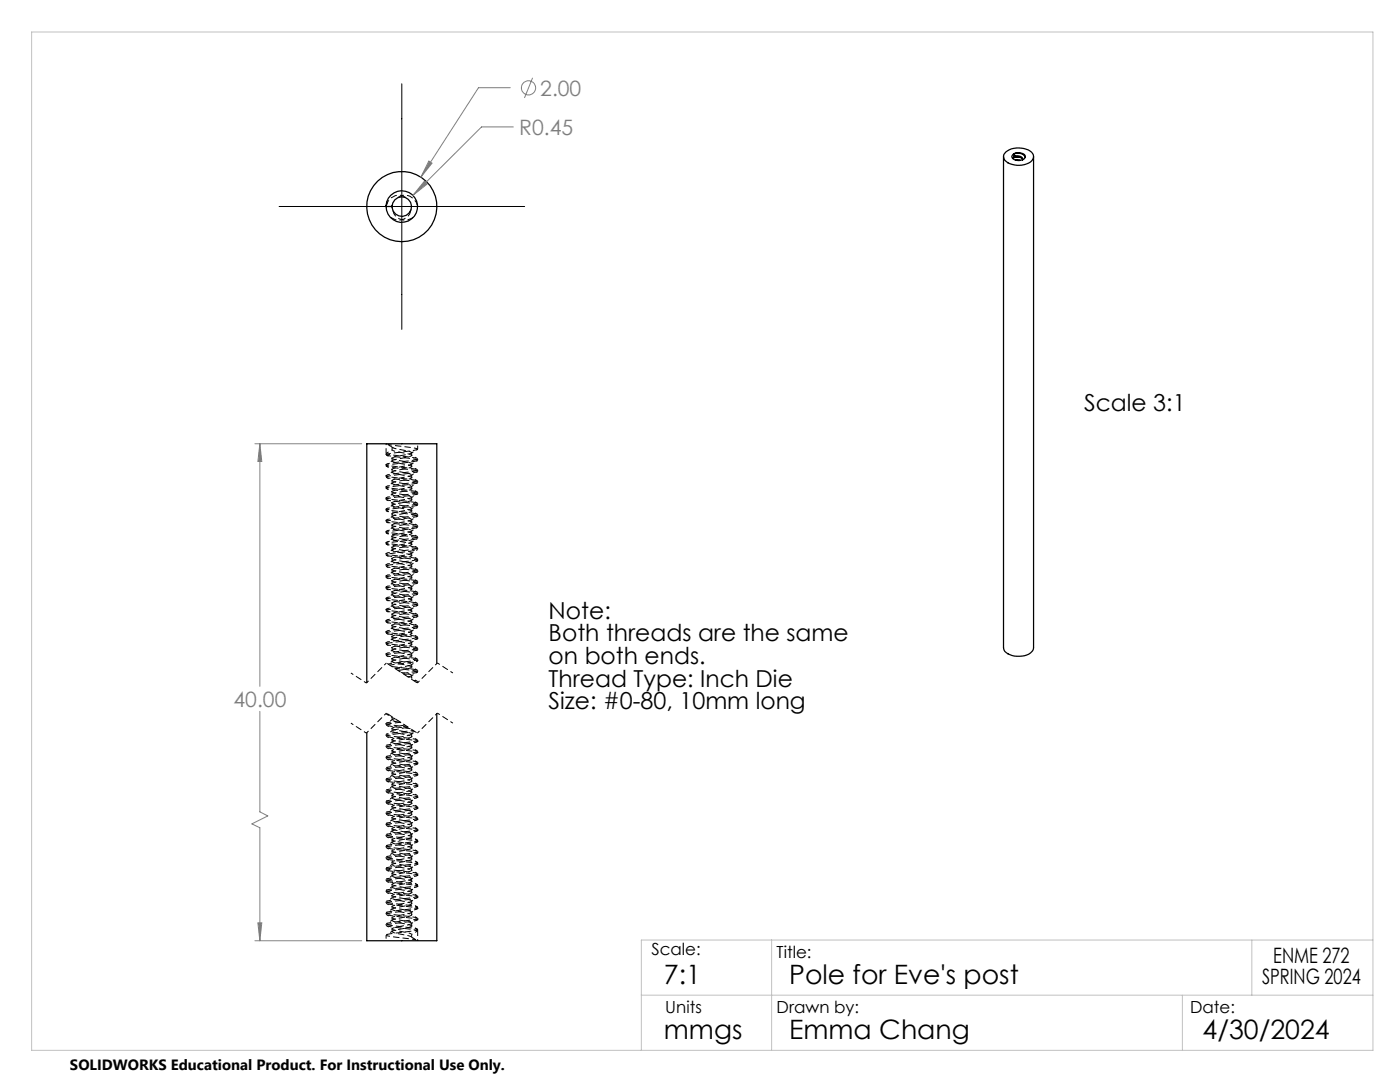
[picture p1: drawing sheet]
<svg xmlns="http://www.w3.org/2000/svg" width="279mm" height="216mm" viewBox="0 0 279 216" stroke-linecap="round" stroke-linejoin="round" font-family="sans-serif">
<g fill="none" stroke="#000" stroke-width=".25">
<path d="M200.3 31.3v97.9a2.21 2.21 0 0 0 2.2 1.7 3.4 3.4 0 0 0 3.7-1.4l.1-98.2M200.8 30.3a4.2 4.2 0 0 1 5.3 .4 1.44 1.44 0 0 1-1.2 2 4.3 4.3 0 0 1-4.3-.7l-.2-.3a1.12 1.12 0 0 1 .4-1.4zM202.1 30.9a1.84 1.84 0 0 1 2.5 .1 .76 .76 0 0 1-.8 1 1.36 1.36 0 0 1-1.9-.8zM202.3 30.7l.4 .5M202.3 30.7v.7h.4M202.4 30.7a1.71 1.71 0 0 1 2.2 .7M202.7 31.2l.6-.1a.73 .73 0 0 1 .8 .8 1.11 1.11 0 0 0-1.4-.5M202.7 31.2v.2M202.7 31.9l.9 .1M203.6 31.4a1.68 1.68 0 0 0-1.5 .2M78.3 41a1.94 1.94 0 0 0 2.6 2 1.94 1.94 0 0 0 .7-3.2 1.94 1.94 0 0 0-3.2 .7l-.2 .7h-1.2M87.2 132.4v-43.9h-14v47.7"/>
<path d="M87.2 142.4v45.3h-14v-41.5"/>
<circle cx="80.2" cy="41.2" r="3.1"/>
<circle cx="80.2" cy="41.2" r="7"/>
</g>
<g fill="none" stroke="#000" stroke-width=".2" stroke-dasharray="1.3 .6" stroke-dashoffset=".4" stroke-linecap="butt">
<path d="M77.1 90.5l1.1 .3 4.9 .6M77.1 95.2l1.1 .3 5 .7M77.2 99.7l6.1 1M77.2 90.8l6.1 1M82.1 99.8l-.4 .2-2.7 .6-.7 .2a7.8 7.8 0 0 0 3.1 .9l.7 .2M77.1 119.6l1.1 .3 5 .8M77.1 113l1 .3 5.1 .7M77.1 104.1l1 .3 5.1 .7M77.1 117.5l6.2 1M77.1 121.9l1 .2 5.1 .8M77.2 124.2l6.1 .9M78.3 125.3l.1 .1 .4 .2 2.7 .5 .6 .3a8.4 8.4 0 0 1-3.1 .8l-.5 .2"/>
<path d="M82.1 134.8l-.7 .3M77.2 144.3l2.4-.4M82.1 151l-.1-.2-.4-.2-2.7-.5-.6-.3a8.4 8.4 0 0 1 3.1-.8l.5-.2M83.2 156.5l-6.1-1M83.2 152l-6.1-.9M83.3 147.6l-6.2-1M78.3 176.5l.4-.3 2.7-.5 .7-.3a7.8 7.8 0 0 0-3.1-.8l-.7-.3M83.2 178.7l-5.2-.7-.9-.3M83.2 174.3l-6.1-1M83.2 169.8l-6.1-.9M83.2 165.4l-6.1-1M83.2 160.9l-6.1-.9"/>
<path d="M83.2 183.1l-5.2-.7-.9-.2M83.4 185.8l-1.2-.4-4.9-.6"/>
</g>
<g fill="none" stroke="#000" stroke-width=".2" stroke-dasharray="1.3 .6" stroke-linecap="butt">
<path d="M81 39.4a2.5 2.5 0 0 0-3.9 1.7M77.9 43.4a2.5 2.5 0 0 0 4.1-1.4M78.4 42a2.49 2.49 0 0 0 4.1 1.4M81.7 42.4l.3-.4M81.9 42l.2-.2M83.4 41.1a2.51 2.51 0 0 0-4-1.7M83.4 41.2l-.1-.5M77.1 99.4v.2M77.1 97.1v.3M77.1 94.9v.3M77.1 92.7v.3M77.1 90.5v.2"/>
<path d="M78.3 89.8v-.6M78.3 91.4v.6M78.3 93.7v.5M78.3 95.9v.5M78.3 98.1v.6M78.3 95.9l.1 .1M78.3 93.7l.1 .1M82 99.7h.2M82.2 93.1v-.6M82.2 95.3v-.5M82.2 97.5v-.5M82.2 99.8v-.6"/>
<path d="M82.2 90.9v-.6M83.3 93.7v.1M83.3 96.3l-.9 .3-4.4 .5-.9 .3 .7 .2 5.4 .8M83.4 91.8v-.2M83.4 94.1v-.3M83.4 96.3v-.3M83.4 98.5v-.3M77.1 119.4v.2M77.1 117.1v.3M77.1 114.9v.3M77.1 112.7v.3M77.1 110.5v.2"/>
<path d="M77.1 108.2v.3M77.1 106v.3M77.1 103.8v.3M77.1 101.6v.3M78.3 100.3v.6M78.3 102.5v.6M78.3 104.8v.5M78.3 107v.5M78.3 109.2v.6M78.3 111.4v.6M78.3 113.7v.5M78.3 115.9v.5"/>
<path d="M78.3 118.1v.6M78.3 113.7l.1 .1M78.3 104.8l.1 .1M78.3 111.5h.1M78.3 102.6h.1M82.1 112.5v.1M82.2 102v-.6M82.2 104.2v-.5M82.2 106.4v-.5M82.2 108.7v-.6M82.2 110.9v-.6M82.2 113.1v-.6"/>
<path d="M82.2 115.3v-.5M82.2 117.5v-.5M82.2 119.8v-.6M83.3 104.8v.1M83.3 113.7v.1M83.3 102.6v.1M83.3 100.7a19 19 0 0 1-4.8 .8l-1.4 .3v.1l6.2 1M83.4 100.7v-.2M83.4 102.9v-.2M83.4 105.2v-.3M83.4 107.4v-.3M83.4 109.6v-.2"/>
<path d="M83.4 111.9v-.3M83.4 114.1v-.3M83.4 116.3v-.3M83.4 118.5v-.3M77.1 130.5v.3M77.1 128.2v.3M77.1 126v.3M77.1 123.8v.3M77.1 121.6v.2M77.1 126.4l5.3 .7 1 .3a16 16 0 0 1-4.9 .8l-1.4 .3M78.3 120.3v.6M78.3 122.5v.6"/>
<path d="M78.3 124.8v.5M78.3 127v.5M78.3 129.2v.6M78.3 131.4v.6M78.3 122.6h.1M78.3 129.3h.1M78.3 120.4h.1M82.1 121.4v.1M82.1 130.3v.1M82.2 122v-.6M82.2 124.2v-.5M82.2 126.4v-.5"/>
<path d="M82.2 128.7v-.6M82.2 130.9v-.6M82.2 133.1v-.6M82.2 135.3v-.5M82.5 135.8l.6 .1M83.1 136.2h.2M83.3 124.8v.1M83.3 133.7v.1M83.3 122.6v.1M83.3 133.8l-.8 .3-2.2 .2M83.3 136l-.2 .2M83.4 120.8v-.3"/>
<path d="M83.4 123v-.3M83.4 125.2v-.3M83.4 127.4v-.3M83.4 129.6v-.2M83.4 131.8v-.2M83.4 134.1v-.3M83.4 136.2v-.2M77.1 159.9v.3M77.1 157.7v.3M77.1 155.5v.3M77.1 153.3v.2M77.1 151v.3"/>
<path d="M77.1 148.8v.3M77.1 146.6v.3M77.1 144.4v.2M77.1 142.4l.1-.1M77.2 158h-.1M77.2 155.8h-.1M77.2 153.6h-.1M77.2 151.4l-.1-.1M77.2 149.1h-.1M77.2 146.9h-.1M77.2 144.7h-.1M77.2 142.5l-.1-.1"/>
<path d="M77.6 142.6l-.3-.1M78.3 158.7v.5M78.3 156.4v.6M78.3 154.2v.6M78.3 152v.6M78.3 149.8v.5M78.3 147.6v.5M78.3 145.3v.6M78.3 143.1v.6M78.3 154.8v-.1M78.4 145.8l3-.7M78.8 143.4l-.4-.2"/>
<path d="M82.1 155.8h-.1M82.1 147l-.1-.1M82.1 153.6h-.1M82.2 158.1v-.5M82.2 155.9v-.6M82.2 153.7v-.6M82.2 151.4v-.5M82.2 149.2v-.5M82.2 147v-.6M83.3 158.8v-.1M83.4 148v-.3M83.4 150.2v-.3"/>
<path d="M83.4 152.4v-.3M83.4 154.6v-.2M83.4 156.9v-.3M83.4 159.1v-.3M77.1 179.9v.3M77.1 177.7v.3M77.1 175.5v.3M77.1 173.3v.2M77.1 171v.3M77.1 168.8v.3M77.1 166.6v.3M77.1 164.4v.2"/>
<path d="M77.1 162.1v.3M77.1 177.7l1.2-.3 3-.4a2.73 2.73 0 0 0 2-.5l-6.1-.9M77.1 173.3l1.2-.4 3-.3a2.89 2.89 0 0 0 2-.5l-6.1-1M77.1 168.8a13.7 13.7 0 0 1 4.2-.7 3.1 3.1 0 0 0 2-.4l-6.1-1M77.2 178h-.1M77.2 175.8h-.1M77.2 173.6h-.1M77.2 171.4l-.1-.1M77.2 169.2l-.1-.1M77.2 166.9h-.1M77.2 164.7h-.1M77.2 162.5h-.1"/>
<path d="M77.2 160.3l-.1-.1M78.3 178.7v.5M78.3 176.4v.6M78.3 174.2v.6M78.3 172v.6M78.3 169.8v.5M78.3 167.6v.5M78.3 165.3v.6M78.3 163.1v.6M78.3 160.9v.5M78.3 163.7v-.1M78.3 172.6v-.1"/>
<path d="M78.4 176.5h-.1M82.1 173.6h-.1M82.1 164.7h-.1M82.1 171.4l-.1-.1M82.1 162.5h-.1M82.2 178.1v-.5M82.2 175.9v-.6M82.2 173.7v-.6M82.2 171.4v-.5M82.2 169.2v-.5M82.2 167v-.6M82.2 164.8v-.6"/>
<path d="M82.2 162.6v-.6M82.2 160.3v-.5M83.4 161.3v-.3M83.4 163.5v-.2M83.4 165.8v-.3M83.4 168v-.3M83.4 170.2v-.3M83.4 172.4v-.3M83.4 174.6v-.2M83.4 176.9v-.3M83.4 179.1v-.3M77.1 184.4v.2"/>
<path d="M77.1 182.1v.3M77.1 184.4v-.1M77.1 182.1l1.2-.3 4.6-.6 .4-.2-6.1-1M77.2 184.7h-.1M77.2 182.5h-.1M77.2 180.3l-.1-.1M78.3 183.1v.6M78.3 180.9v.5M78.3 185.3v.6M82.1 182.5h-.1M82.1 180.3l-.1-.1M82.2 186.5v.5"/>
<path d="M82.2 184.8v-.6M82.2 182.6v-.6M82.2 180.3v-.5M83.4 181.3v-.3M83.4 183.5v-.2M83.4 185.8v-.3"/>
</g>
<g fill="none" stroke="#000" stroke-width=".2" stroke-dasharray="1.3 .6" stroke-dashoffset=".1" stroke-linecap="butt">
<path d="M83.3 91.6a8.9 8.9 0 0 1-3.3 .6l-2.2 .2-.7 .3 1.1 .3 4.9 .7M83.3 93.8a8.9 8.9 0 0 1-3.3 .6l-2.2 .2-.7 .3 1.1 .3 4.9 .7M83.3 96a8.9 8.9 0 0 1-3.3 .6l-2.2 .3-.7 .2 1.1 .3 4.9 .7M83.3 98.2a8.9 8.9 0 0 1-3.3 .6l-2.2 .3-.7 .3 1.1 .3 4.9 .6M83.3 100.5a8.9 8.9 0 0 1-3.3 .5l-2.2 .3-.7 .3 1.1 .3 4.9 .7M83.3 102.7a8.9 8.9 0 0 1-3.3 .6l-2.2 .2-.7 .3 1.1 .3 4.9 .7M83.3 104.9a8.9 8.9 0 0 1-3.3 .6l-2.2 .3-.7 .2 1.1 .3 4.9 .7M83.3 107.1a8.9 8.9 0 0 1-3.3 .6l-2.2 .3-.7 .2 1.1 .4 4.9 .6M83.3 109.4a8.9 8.9 0 0 1-3.3 .5l-2.2 .3-.7 .3 1.1 .3 4.9 .6M83.3 111.6a8.9 8.9 0 0 1-3.3 .6l-2.2 .2-.7 .3 1.1 .3 4.9 .7M83.3 113.8a8.9 8.9 0 0 1-3.3 .6l-2.2 .3-.7 .2 1.1 .3 4.9 .7M83.3 116a8.9 8.9 0 0 1-3.3 .6l-2.2 .3-.7 .2 1.1 .3 4.9 .7"/>
<path d="M83.3 118.2a8.9 8.9 0 0 1-3.3 .6l-2.2 .3-.7 .3 1.1 .3 4.9 .6M78.2 133l4.9 .7M83.3 120.5a8.9 8.9 0 0 1-3.3 .5l-2.2 .3-.7 .3 1.1 .3 4.9 .7M83.3 122.7a8.9 8.9 0 0 1-3.3 .6l-2.2 .2-.7 .3 1.1 .3 4.9 .7M83.3 124.9a8.9 8.9 0 0 1-3.3 .6l-2.2 .3-.7 .2 1.1 .3 4.9 .7M83.3 127.1a8.9 8.9 0 0 1-3.3 .6l-2.2 .3-.7 .2 1.1 .4 4.9 .6M83.3 129.4a8.9 8.9 0 0 1-3.3 .5l-2.2 .3-.7 .3 1.1 .3 4.9 .6M77.1 158a8.9 8.9 0 0 1 3.3-.6l2.2-.3 .8-.2-1.2-.3-4.9-.7M77.1 155.8a8.9 8.9 0 0 1 3.3-.6l2.2-.3 .8-.3-1.2-.3-4.9-.6M77.1 153.5a8.9 8.9 0 0 1 3.3-.6l2.2-.2 .8-.3-1.2-.3-4.9-.7M77.1 151.3a8.9 8.9 0 0 1 3.3-.6l2.2-.2 .8-.3-1.2-.3-4.9-.7M77.1 149.1a8.9 8.9 0 0 1 3.3-.6l2.2-.3 .8-.2-1.2-.3-4.9-.7"/>
<path d="M77.1 144.6l.9-.2 1.9-.3M77.1 178a8.9 8.9 0 0 1 3.3-.6l2.2-.3 .8-.2-1.2-.3-4.9-.7M77.1 175.8a8.9 8.9 0 0 1 3.3-.6l2.2-.3 .8-.3-1.2-.3-4.9-.6M77.1 173.5a8.9 8.9 0 0 1 3.3-.6l2.2-.2 .8-.3-1.2-.3-4.9-.7M77.1 171.3a8.9 8.9 0 0 1 3.3-.6l2.2-.2 .8-.3-1.2-.3-4.9-.7M77.1 169.1a8.9 8.9 0 0 1 3.3-.6l2.2-.3 .8-.2-1.2-.3-4.9-.7M77.1 166.9a8.9 8.9 0 0 1 3.3-.6l2.2-.3 .8-.2-1.2-.4-4.9-.6M77.1 164.6a8.9 8.9 0 0 1 3.3-.5l2.2-.3 .8-.3-1.2-.3-4.9-.6M77.1 162.4a8.9 8.9 0 0 1 3.3-.6l2.2-.2 .8-.3-1.2-.3-4.9-.7M77.1 160.2a8.9 8.9 0 0 1 3.3-.6l2.2-.3 .8-.2-1.2-.3-4.9-.7M77.1 184.6a8.9 8.9 0 0 1 3.3-.5l2.2-.3 .8-.3-1.2-.3-4.9-.6M77.1 182.4a8.9 8.9 0 0 1 3.3-.6l2.2-.2 .8-.3-1.2-.3-4.9-.7"/>
<path d="M77.1 180.2a8.9 8.9 0 0 1 3.3-.6l2.2-.3 .8-.2-1.2-.3-4.9-.7M77.1 186.5l5.2-.7 1-.3v-.1l-6.1-.9"/>
</g>
<g fill="none" stroke="#000" stroke-width=".2" stroke-dasharray="1.3 .6" stroke-dashoffset=".5" stroke-linecap="butt">
<path d="M77.3 40.2l-.2 .9M78.3 40.9l.1 1M77.4 88.7l5.2 .7 .8 .2M78.3 92a8.4 8.4 0 0 0 3.1 .8l.7 .3M78.3 94.2a5.9 5.9 0 0 0 2.9 .8l.9 .2M78.3 96.4l.2 .2 .4 .1 3.2 .7M82.1 92.5a7.9 7.9 0 0 1-3 .8l-.8 .4M82.1 99.2l-.4 .3-2.1 .4a1.55 1.55 0 0 0-1.3 .4M78.3 118.6a7.6 7.6 0 0 0 3 .8l.8 .3M78.3 103.1l.3 .2 3.5 .8M78.3 111.9l.3 .3 3.5 .8M78.3 105.3l.2 .2 .4 .1 3.2 .7"/>
<path d="M78.3 114.2l.2 .2 .4 .1 3.2 .7M78.3 116.4l.1 .2 .4 .1 2.7 .5 .6 .3a8.7 8.7 0 0 1-3.1 .8l-.5 .2M82.1 119.2a7.4 7.4 0 0 1-2.9 .8l-.9 .3M82.1 110.3a7.6 7.6 0 0 1-3 .8l-.8 .3M82.1 101.4a7.7 7.7 0 0 1-3 .8l-.8 .3M82.1 117l-.4 .2-2 .5a1.62 1.62 0 0 0-1.4 .4M82.1 108.1l-.4 .3-2.1 .4a1.58 1.58 0 0 0-1.3 .4M78.3 127.5a7.4 7.4 0 0 0 3 .8l.8 .3M78.3 120.8l.2 .3 3.6 .8M78.3 129.7l.2 .3 3.6 .8M78.3 123l.1 .3 .5 .1 3.2 .7M78.3 131.9l.1 .2 .5 .2 3.1 .7"/>
<path d="M80 134.2l2.1 .5M82 130.4l-3.3 .8-.3 .1-.1 .2h.1M82.1 128.1a7.3 7.3 0 0 1-2.9 .8l-.9 .3M82.1 125.9l-.4 .2-2 .4a1.66 1.66 0 0 0-1.4 .5M83.3 131.6a8.9 8.9 0 0 1-3.3 .6l-2.5 .3M78.3 159.2l.4-.2 2.1-.4a1.62 1.62 0 0 0 1.3-.5M78.3 150.3l.4-.2 2-.4a1.66 1.66 0 0 0 1.4-.5M78.3 157a7.4 7.4 0 0 1 3-.8l.8-.3M78.3 148.1a7.3 7.3 0 0 1 2.9-.7l.9-.4M82.1 159.8l-.1-.1-.4-.2-2.7-.5-.6-.3a8.7 8.7 0 0 1 3.1-.8l.5-.2M82.1 153.2l-.1-.2-.5-.2-3.1-.7M82.1 146.5l-.2-.2-3.6-.9"/>
<path d="M82.1 155.4l-.2-.3-3.6-.8M82.1 148.7a7.4 7.4 0 0 0-3-.8l-.8-.3v-.1l3.7-.9M82.1 157.6a7.6 7.6 0 0 0-3-.8l-.8-.3M83.1 154.2l-5.9-.8M83.1 149.8l-5.9-.9M83.1 158.7l-5.9-.9M78.3 177l.4-.3 2.1-.4a1.55 1.55 0 0 0 1.3-.4M78.3 168.1l.4-.2 2.1-.4a1.58 1.58 0 0 0 1.3-.5M78.3 174.8a7.7 7.7 0 0 1 3-.8l.8-.3M78.3 165.9a7.6 7.6 0 0 1 3-.8l.8-.3M82.1 162.1l-.1-.3-.5-.1-3.1-.7M82.1 171l-.2-.3-.4-.1-3.1-.7"/>
<path d="M82.1 179.8l-.2-.2-.4-.1-3.1-.7M82.1 164.3l-.2-.3-3.6-.8M82.1 173.2l-.3-.3-3.5-.8M83.1 163.1l-5.9-.9M78.3 183.7a7.9 7.9 0 0 1 3-.8l.8-.3M82.1 182a5.9 5.9 0 0 0-2.9-.7l-.9-.3M82.1 184.2a8.4 8.4 0 0 0-3.1-.8l-.7-.2M83 187.5l-5.1-.6-.8-.3"/>
</g>
<g fill="none" stroke="#000" stroke-width=".2" stroke-dasharray="1.3 .6" stroke-dashoffset=".7" stroke-linecap="butt">
<path d="M77.1 90.5l1.2-.7M77.1 99.7l1.2 .7M77.1 97.4l1.2 .8M77.1 90.8l1.2 .7M77.1 93l1.2 .8M77.1 95.2l1.2 .8M77.3 88.7l1.2 .7M78.3 89.2l-1.2-.7M78.5 96l3.5 .9M78.5 94l-1.1 .7M78.5 96.3l-1.1 .7M78.5 98.5l-1.1 .7"/>
<path d="M78.5 91.8l-1.1 .7M78.5 93.8l3.6 .9M82.1 99.3l1.2-.7M82.1 97.1l1.2-.8M82.1 94.9l1.2-.8M82.1 92.6l1.2-.7M82.1 90.4l1.2-.7M83.3 93.7l-1.2-.7M83.3 96l-1.2-.8M83.3 98.2l-1.2-.8M83.3 91.5l-1.2-.7M77.1 101.9l1.3 .8"/>
<path d="M77.1 115.2l1.2 .8M77.1 117.4l1.2 .8M77.1 104.1l1.3 .8M77.1 113l1.2 .8M77.1 106.3l1.3 .8M77.1 119.7l1.2 .7M77.1 108.6l1.3 .7M77.1 110.8l1.2 .7M78.5 113.8l3.5 .8M78.5 104.9l3.5 .9M78.5 100.7l-1.1 .7M78.5 102.9l-1.1 .7"/>
<path d="M78.5 105.1l-1.1 .8M78.5 107.4l-1.1 .7M78.5 109.6l-1.1 .7M78.5 111.8l-1.1 .7M78.5 114l-1.1 .7M78.5 116.3l-1.1 .7M78.5 118.5l-1.1 .7M78.5 102.7l3.6 .9M78.5 111.6l3.6 .9M82.1 106l1.2-.8M82.1 108.2l1.2-.8M82.1 103.8l1.2-.8"/>
<path d="M82.1 110.4l1.2-.7M82.1 101.5l1.2-.7M82.1 112.7l1.2-.8M82.1 114.9l1.2-.8M82.1 119.3l1.2-.7M82.1 117.1l1.2-.8M83.3 100.4l-1.2-.7M83.3 102.6l-1.2-.7M83.3 104.8l-1.2-.7M83.3 107.1l-1.2-.8M83.3 109.3l-1.2-.7M83.3 111.5l-1.2-.7"/>
<path d="M83.3 113.7l-1.2-.7M83.3 116l-1.2-.8M83.3 118.2l-1.2-.8M73.1 136.3l-3.1-2M77.1 128.6l1.2 .7M77.1 126.3l1.2 .8M77.1 130.8l1.3 .7M77.1 124.1l1.2 .8M77.1 121.9l1.2 .7M77.1 132.3l-4 4M78.4 131.6l3.6 .8M78.4 122.7l3.6 .8"/>
<path d="M78.5 120.7l-1.1 .7M78.5 122.9l-1.1 .7M78.5 125.1l-1.1 .8M78.5 127.4l-1.1 .7M78.5 129.6l-1.1 .7M78.5 129.4l3.6 .8M78.5 120.5l3.6 .8M82.1 134.9l1.2-.8M82.1 132.7l1.2-.8M82.1 130.4l1.2-.7M82.1 128.2l1.2-.8M82.1 126l1.2-.8"/>
<path d="M82.1 123.8l1.2-.8M82.1 121.5l1.2-.7M83.3 120.4l-1.2-.7M83.3 122.6l-1.2-.7M83.3 124.8l-1.2-.7M83.3 127.1l-1.2-.8M83.3 129.3l-1.2-.7M83.3 131.5l-1.2-.7M83.3 133.7l-1.2-.7M83.3 136l-1.2-.8M87.3 132.3l-4 4M90.4 134.3l-3.1-2"/>
<path d="M73.1 146.3l-3.1-2M77.1 158l1.2 .8M77.1 155.8l1.2 .7M77.1 153.6l1.2 .7M77.1 151.4l1.2 .7M77.1 149.1l1.2 .8M77.1 146.9l1.2 .8M77.1 144.7l1.2 .7M77.1 142.5l1.2 .7M77.1 142.3l-4 4M78.3 159.1l-1.2 .8M78.3 154.7l-1.2 .7"/>
<path d="M78.3 156.9l-1.2 .7M78.3 152.5l-1.2 .7M78.3 150.2l-1.2 .8M78.3 148l-1.2 .7M78.4 145.8l-1.3 .7M78.4 143.6l-1.3 .7M81.9 155.7l-3.6-.8M81.9 146.8l-3.6-.8M81.9 160l1.1-.8M81.9 157.7l1.1-.7M81.9 155.5l1.1-.7M81.9 153.3l1.1-.7"/>
<path d="M81.9 151.1l1.1-.7M81.9 148.8l1.1-.7M82 153.5l-3.6-.8M83.3 154.3l-1.2-.7M83.3 156.5l-1.2-.7M83.3 152.1l-1.2-.8M83.3 158.7l-1.2-.7M83.3 149.9l-1.2-.8M83.3 147.6l-1.2-.7M87.3 142.3l-4 4M90.4 144.3l-3.1-2M77.1 178l1.2 .8"/>
<path d="M77.1 175.8l1.2 .7M77.1 173.6l1.2 .7M77.1 171.4l1.2 .7M77.1 169.1l1.2 .8M77.1 166.9l1.2 .8M77.1 164.7l1.2 .7M77.1 162.5l1.2 .7M77.1 160.3l1.2 .7M78.3 179.1l-1.2 .8M78.3 161.3l-1.2 .8M78.3 176.9l-1.2 .7M78.3 163.6l-1.2 .7"/>
<path d="M78.3 174.7l-1.2 .7M78.4 165.8l-1.3 .7M78.4 172.5l-1.3 .7M78.4 168l-1.3 .7M78.4 170.2l-1.3 .8M81.9 173.5l-3.6-.9M81.9 164.6l-3.6-.8M81.9 180l1.1-.7M81.9 177.7l1.1-.7M81.9 175.5l1.1-.7M81.9 173.3l1.1-.7M81.9 171.1l1.1-.7"/>
<path d="M81.9 168.9l1.1-.8M81.9 166.6l1.1-.7M81.9 164.4l1.1-.7M81.9 162.2l1.1-.7M81.9 171.3l-3.5-.8M82 162.4l-3.6-.8M83.3 167.6l-1.2-.7M83.3 165.4l-1.2-.7M83.3 169.9l-1.2-.8M83.3 163.2l-1.2-.7M83.3 172.1l-1.2-.8M83.3 161l-1.2-.8"/>
<path d="M83.3 178.7l-1.2-.7M83.3 174.3l-1.2-.7M83.3 176.5l-1.2-.7M77.1 182.5l1.2 .7M77.1 180.3l1.2 .7M77.1 184.7l1.2 .7M78.3 185.8l-1.2 .7M78.3 183.6l-1.2 .7M78.3 181.3l-1.2 .8M81.9 182.4l-3.6-.9M81.9 182.2l1.1-.7M81.9 184.4l1.1-.7"/>
<path d="M81.9 180.2l-3.5-.9M82.2 187l1.2 .7M83 187.5l-1.1-.7M83.3 183.2l-1.2-.7M83.3 181l-1.2-.8M83.3 185.4l-1.2-.7M83.4 185.8l-1.2 .7"/>
</g>
<g fill="none" stroke="#000" stroke-width=".2" stroke-dasharray="1.3 .6" stroke-dashoffset=".6" stroke-linecap="butt">
<path d="M77.1 41.2l.2-1.1M83.4 41.2h-1.2M78.3 89.8l.5 .2 3.2 .7M78.3 98.6l.1 .2 .4 .1 3.2 .7M78.3 91.5l3.8 1M78.4 98.2l3.1 .7 .7 .3M82 97.1l-3.2 .7-.5 .3M82 94.9l-3.3 .7-.4 .3M82 90.8l.2 .1-.2 .1-.3 .1-3.2 .7M82.1 93.1a7.9 7.9 0 0 1-3 .8l-.7 .2M82.1 95.3a6.4 6.4 0 0 1-2.8 .8l-.8 .2M82.1 97.5a1.35 1.35 0 0 1-1.2 .5l-2.4 .5"/>
<path d="M83.4 89.6v-1.1M78.3 118.2l3.8 1M78.3 100.4l3.8 1M78.4 109.3l3.7 1M78.4 116l3.1 .7 .6 .3M78.4 107.1l3.1 .7 .6 .3M82 103.8l-3.3 .7-.4 .3M82 112.7l-3.3 .7-.4 .3M82 106l-2.5 .6a1.31 1.31 0 0 0-1.2 .4M82 114.9l-2.5 .6a1.32 1.32 0 0 0-1.2 .4M82.1 119.8a7.4 7.4 0 0 1-2.9 .7l-.8 .2M82.1 110.9a7.5 7.5 0 0 1-3 .7l-.7 .3"/>
<path d="M82.1 102a7.7 7.7 0 0 1-3 .8l-.7 .2M82.1 104.2a6.3 6.3 0 0 1-2.8 .7l-.8 .3M82.1 113.1a6.2 6.2 0 0 1-2.8 .7l-.8 .3M82.1 106.4a1.33 1.33 0 0 1-1.2 .5l-2.4 .5M82.1 115.3a1.32 1.32 0 0 1-1.1 .4l-2.5 .6M78.4 127.1l3.7 .9M78.4 124.9l3.1 .7 .6 .3M78.5 131.8l-1.1 .7M81.3 135l.8 .3-.1 .2M82 121.5l-3.3 .8-.4 .2M82 123.8l-2.5 .6a1.34 1.34 0 0 0-1.2 .4M82.1 128.7a7.2 7.2 0 0 1-2.9 .7l-.8 .2"/>
<path d="M82.1 122a6.1 6.1 0 0 1-2.8 .7l-.8 .3M82.1 130.9a6 6 0 0 1-2.8 .7l-.8 .2M82.1 124.2a1.3 1.3 0 0 1-1.1 .4l-2.5 .5M77.1 146.9a8.9 8.9 0 0 1 3.3-.6l2.4-.3M78.3 152a1.3 1.3 0 0 1 1.1-.4l2.5-.5M78.3 154.2a6.1 6.1 0 0 1 2.8-.7l.9-.2M78.3 156.4a7.4 7.4 0 0 1 3-.7l.7-.2M78.4 152.5l2.5-.6a1.34 1.34 0 0 0 1.2-.5M78.4 154.7l3.3-.8 .4-.2M81.9 146.6l1-.6M82.1 151.3l-3.2-.7-.6-.2M82.1 149.1l-3.8-.9"/>
<path d="M82.1 158l-3.8-.9M78.3 160.9a1.32 1.32 0 0 1 1.2-.4l2.4-.5M78.3 169.8a1.33 1.33 0 0 1 1.2-.4l2.4-.6M78.3 178.7a1.35 1.35 0 0 1 1.2-.4l2.4-.6M78.3 163.1a6.2 6.2 0 0 1 2.8-.7l.9-.2M78.3 172a6.3 6.3 0 0 1 2.8-.7l.9-.3M78.3 174.2a7.7 7.7 0 0 1 3-.7l.7-.2M78.3 165.3a7.5 7.5 0 0 1 3-.7l.7-.2M78.4 161.3l2.5-.5a1.32 1.32 0 0 0 1.2-.5M78.4 179.1l3.2-.7 .6-.3M78.4 170.2l2.6-.6a1.31 1.31 0 0 0 1.1-.4M78.4 163.6l3.3-.8 .4-.2"/>
<path d="M78.4 172.5l3.3-.8 .4-.3M82 169.1l-3.1-.7-.6-.3M82 178l-3.1-.7-.6-.3M82.1 160.2l-3.2-.7-.6-.3M82.1 166.9l-3.8-1M82.1 175.8l-3.8-1M82.1 177.6l-.1-.2-.4-.1-3.2-.7M77.1 186.6v1.1M78.3 180.9a6.4 6.4 0 0 1 2.8-.7l.9-.3M78.3 183.1a7.9 7.9 0 0 1 3-.7l.7-.3M78.4 185.4h-.1l.1-.2 .4-.1 3.1-.7M78.4 181.4l3.3-.8 .4-.3"/>
<path d="M82.1 184.7l-3.8-1M82.2 186.5l-.6-.3-3.2-.7"/>
</g>
<path d="M78.3 107.5l.1 .2 .4 .1 2.7 .6 .6 .2a2.83 2.83 0 0 1-1.7 .6l-2.1 .5a7.5 7.5 0 0 0 3 .8l.8 .3M78.7 133.3l3.7 .5 .9 .2M82.2 133.1a1.3 1.3 0 0 1-1.2 .4l-1.5 .3M83.3 134.1l-.4 .2-2.2 .3M81.9 145.4l-4.6-.6M82.1 168.7l-.1-.2-.4-.1-2.7-.5-.6-.3a2.83 2.83 0 0 1 1.7-.6l2.1-.5a7.5 7.5 0 0 0-3-.8l-.8-.3" fill="none" stroke="#000" stroke-width=".2" stroke-dasharray="1.3 .6" stroke-dashoffset=".2" stroke-linecap="butt"/>
<path d="M77.1 88.5v2M83.4 187.7v-1.9" fill="none" stroke="#000" stroke-width=".2" stroke-dasharray="1.3 .6" stroke-dashoffset="1" stroke-linecap="butt"/>
<g fill="none" stroke="#000" stroke-width=".2" stroke-dasharray="1.3 .6" stroke-dashoffset=".3" stroke-linecap="butt">
<path d="M78.3 89.2l.5 .3 2.7 .5 .7 .3-.5 .3-2.1 .4a1.51 1.51 0 0 0-1.3 .4M83.3 94.1l-.5 .2-3 .4a6.5 6.5 0 0 0-2.7 .5M83.3 98.5l-.9 .3-4.2 .5-1.1 .3M83.3 89.6l-.6 .3-4.6 .5-1 .3M77.1 115.2l6.2 1M83.3 118.5a16 16 0 0 1-4.6 .7l-1.6 .4M83.3 102.9l-.4 .2-3 .5a6.7 6.7 0 0 0-2.8 .5M83.3 116.3l-.4 .2-4.6 .6-1.2 .3M83.3 114.1l-.9 .2a23 23 0 0 0-5.3 .9M77.1 130.8l1 .2 4.4 .6 .9 .2-.9 .3-4.7 .6M77.1 128.6l6.2 1M83.3 125.2l-.6 .2-4.4 .6-1.2 .3"/>
<path d="M83.3 120.8l-1.1 .3-4.4 .5-.7 .2M83.3 129.6a9.2 9.2 0 0 1-3.3 .6l-2.2 .3-.7 .3M83.3 123l-.9 .3-4.4 .5-.9 .3M77.1 159.9a13.1 13.1 0 0 1 4.1-.7l1.7-.2 .4-.2M77.1 155.5a12.7 12.7 0 0 1 4.1-.7l1.6-.2 .5-.2M77.1 151a12.5 12.5 0 0 1 4.1-.6l1.6-.3 .5-.2M77.2 148.7l5.3-.7 .8-.3M77.2 157.6l5.3-.7 .8-.3M77.2 153.2l5.3-.8 .8-.3M78.3 143.7l.5-.3M78.3 145.3a5.4 5.4 0 0 1 2.5-.6M81.4 145.1l-3.6-.5-.7-.2"/>
<path d="M77.1 164.4a13.3 13.3 0 0 1 4.1-.7 3.8 3.8 0 0 0 2.1-.4M77.2 175.4l5.4-.8 .7-.2M77.2 179.9l5.4-.8 .7-.3M77.2 171l5.4-.8 .7-.3M77.2 162.1l5.3-.8 .8-.3M77.2 166.5l5.4-.8 .7-.2M77.2 184.3l5.4-.8 .8-.2M82.2 187l-.6-.3-2.7-.5-.6-.3 .5-.3 2-.4a1.51 1.51 0 0 0 1.3-.4"/>
</g>
<path d="M83.3 91.8a5.6 5.6 0 0 1-2.6 .5l-2.9 .4-.7 .3 6.2 1M83.3 105.2l-.9 .3-4.5 .5-.8 .3 6.2 1.1M82.2 132.5a1.3 1.3 0 0 1-1.2 .5l-2.2 .4" fill="none" stroke="#000" stroke-width=".2" stroke-dasharray="1.3 .6" stroke-dashoffset="-.1" stroke-linecap="butt"/>
<path d="M83.3 107.4a8.5 8.5 0 0 1-3.7 .6l-1.9 .3-.6 .2 .8 .3 5 .6 .4 .1v.2l-5.7 .8-.5 .1v.2l2.4 .4a12.1 12.1 0 0 1 3.8 .7l-5.5 .8-.7 .3M83.3 136.3l-6.2-4M83.3 146.3l-6.2-4" fill="none" stroke="#000" stroke-width=".2" stroke-dasharray="1.3 .6" stroke-dashoffset="-.2" stroke-linecap="butt"/>
<path d="M77.1 146.6a12.2 12.2 0 0 1 4-.7l1.4-.2" fill="none" stroke="#000" stroke-width=".2" stroke-dasharray="1.3 .6" stroke-dashoffset=".8" stroke-linecap="butt"/>
<path d="M80.1 144.2l-1.7-.4" fill="none" stroke="#000" stroke-width=".2" stroke-dasharray="1.3 .6" stroke-dashoffset=".9" stroke-linecap="butt"/>
<g fill="none" stroke="#808080" stroke-width=".2">
<path d="M101.8 17.5h-6.3l-11.5 17.8M106.3 15.5l-1.6 4M84.7 36.2l.5 .6-2.8 2.2zM85.6 32.1l.6 .5-2.2 2.7zM102.4 25.3h-6.3l-13.7 13.7M50.9 88.5h21.3M51.9 88.5l.3 3.6h-.7zM51.9 88.5v48.4M51.9 142v20l1.5 .8-3.1 1.6 1.6 .8v22.5M50.9 187.7h21.3M51.5 184.1h.7l-.3 3.6z"/>
<circle cx="105.5" cy="17.5" r="1.41"/>
</g>
<path d="M80.2 16.7v49M55.7 41.2h49" fill="none" stroke="#000" stroke-width=".2"/>
<path d="M6.3 6.4h267.7v203.2h-267.7zM128 198.6h146M154 187.6v22M236 198.6v11M249.8 187.6v11M274 187.6h-146v22" fill="none" stroke="#c0c0c0" stroke-width=".2"/>
<path d="M51.9 88.5l.3 3.6h-.7zM51.5 184.1h.7l-.3 3.6zM85.6 32.1l-1.6 3.2 2.2-2.7zM84.7 36.2l-2.3 2.8 2.8-2.2z" fill="#808080"/>
<g font-size="5.3">
<text x="132.5" y="196.4">7:1</text>
<text x="157.5" y="196.4">Pole for Eve's post</text>
<text x="132.5" y="207.4">mmgs</text>
<text x="157.5" y="207.4">Emma Chang</text>
<text x="240" y="207.4">4/30/2024</text>
</g>
<g font-size="4.7">
<text x="216.4" y="81.9">Scale 3:1</text>
<text x="109.5" y="123.4">Note:</text>
<text x="109.5" y="127.9">Both threads are the same</text>
<text x="109.5" y="132.5">on both ends.</text>
<text x="109.5" y="137">Thread Type: Inch Die</text>
<text x="109.5" y="141.5">Size: #0-80, 10mm long</text>
</g>
<g font-size="4.2" fill="#808080">
<text x="107.8" y="19.1">2.00</text>
<text x="103.6" y="26.9">R0.45</text>
<text x="46.6" y="141">40.00</text>
</g>
<g font-size="4.2">
<text x="251.9" y="196.4">SPRING 2024</text>
<text x="254.1" y="192.2">ENME 272</text>
</g>
<g font-size="3.3">
<text x="130" y="190.6">Scale:</text>
<text x="155" y="191.2">Title:</text>
<text x="132.8" y="202.2">Units</text>
<text x="155" y="202.2">Drawn by:</text>
<text x="237.5" y="202.2">Date:</text>
</g>
<text font-size="3" x="14" y="213.5">SOLIDWORKS Educational Product. For Instructional Use Only.</text>
</svg>
